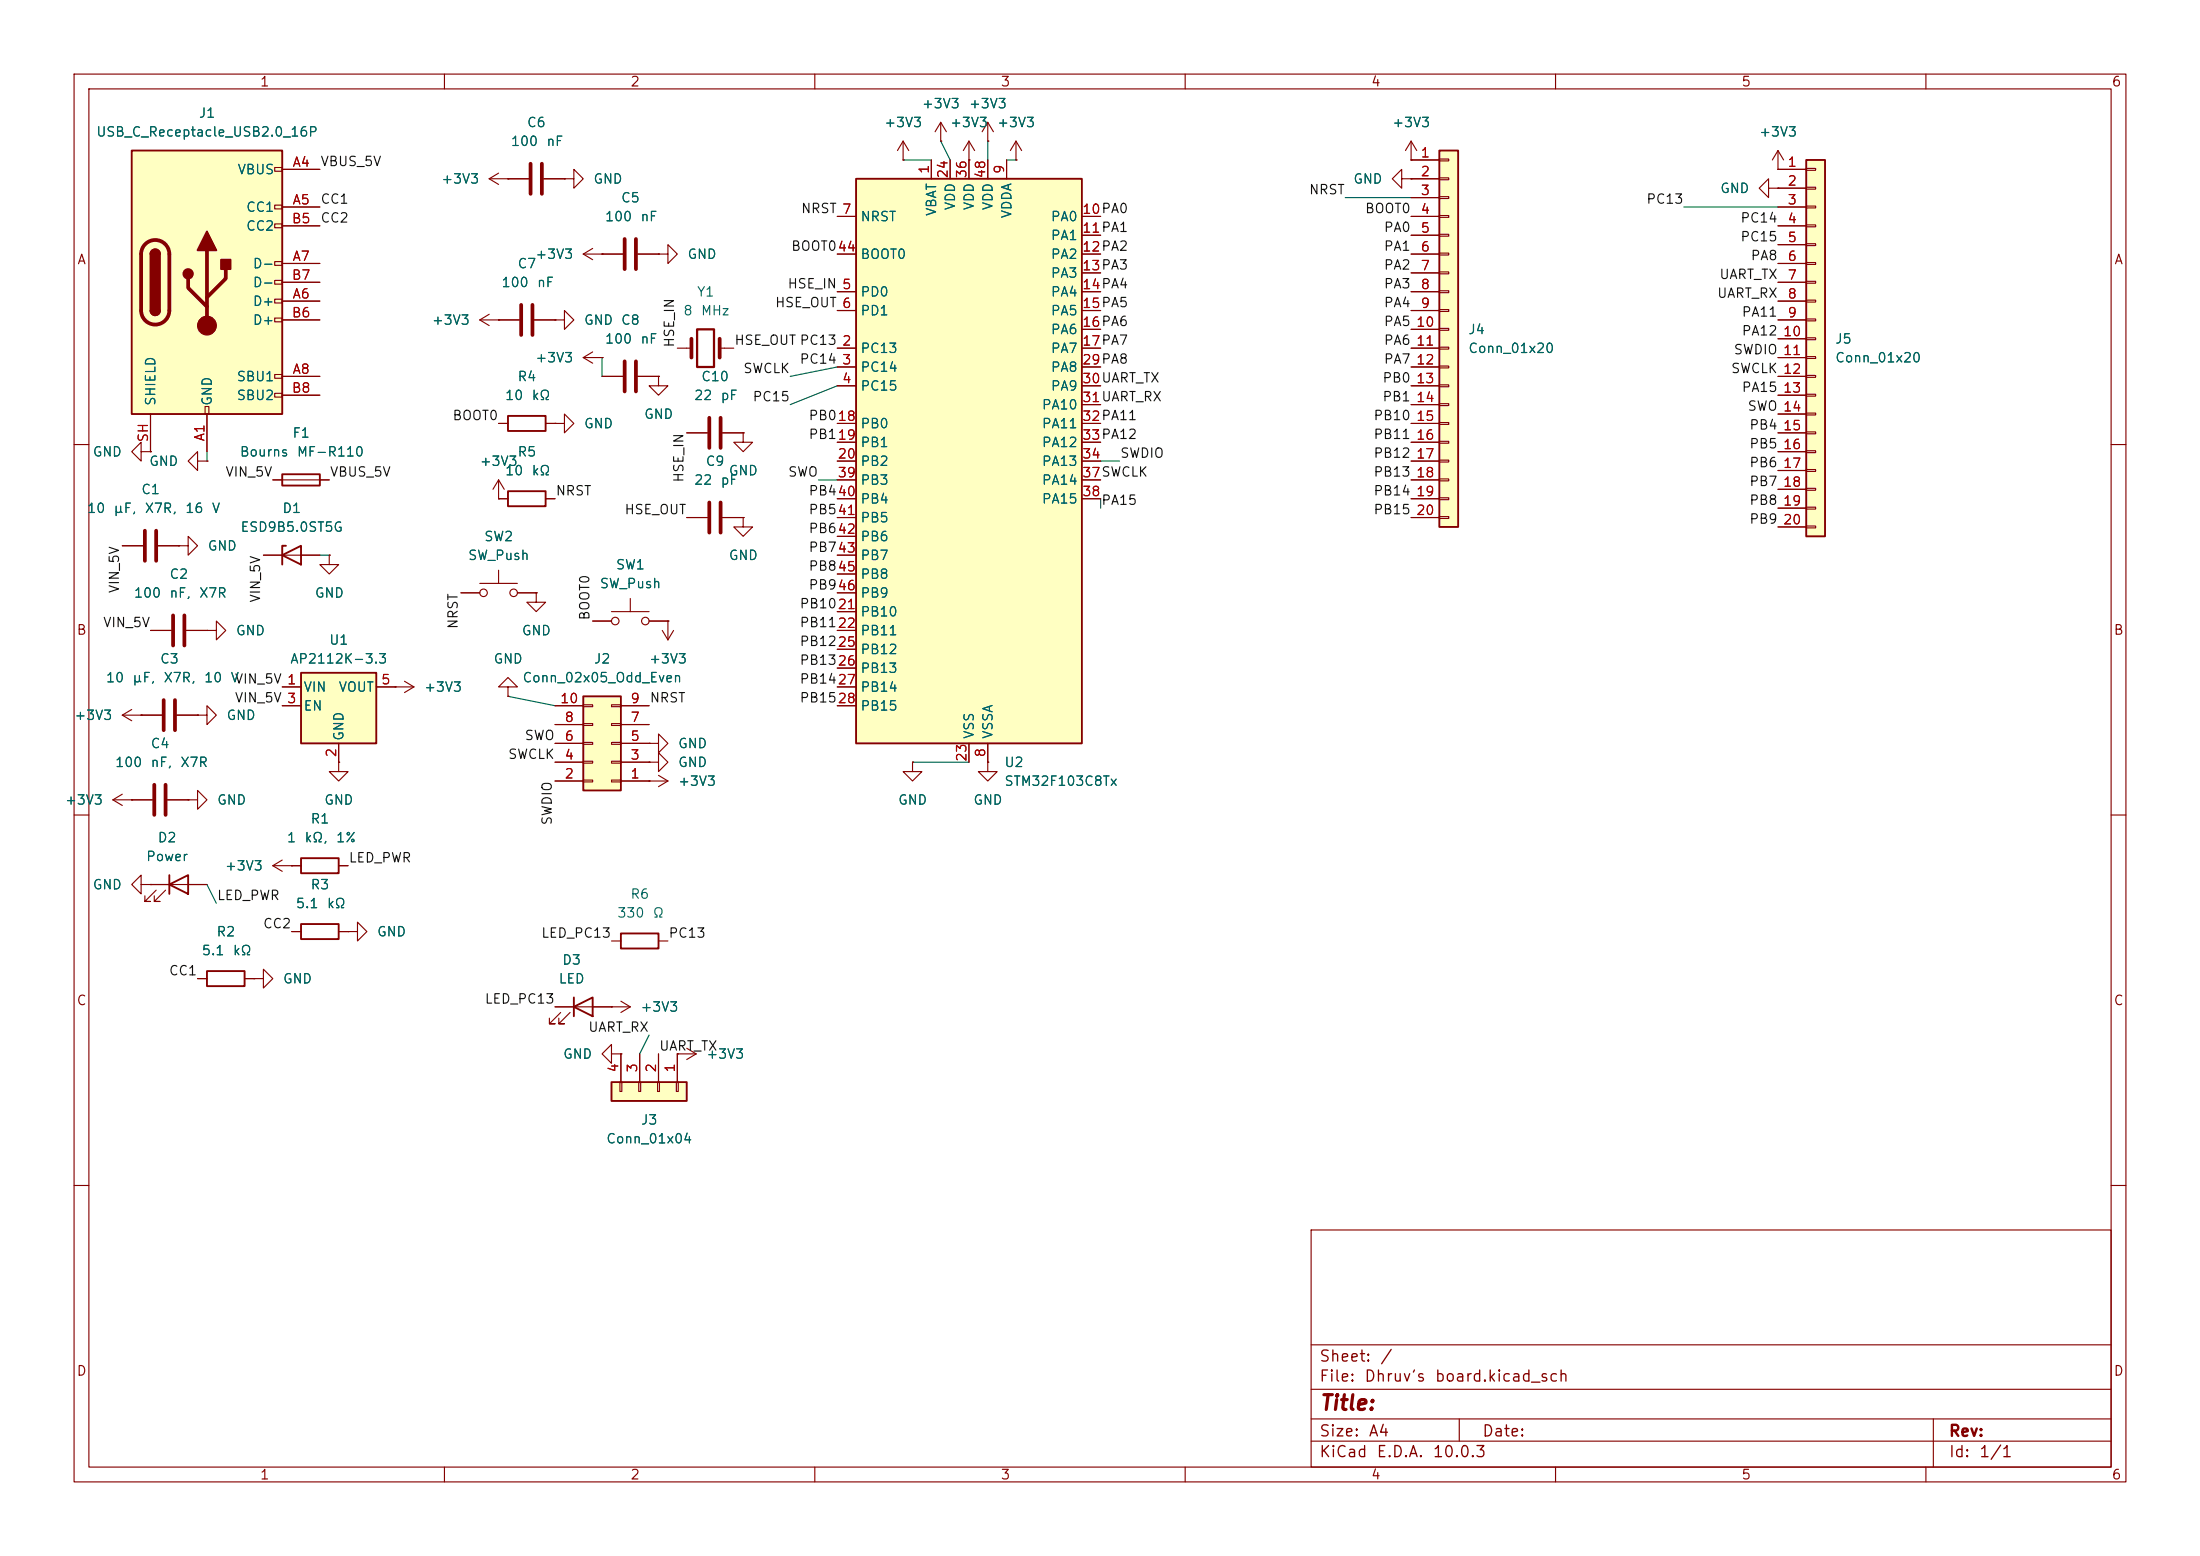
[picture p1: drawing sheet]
<svg xmlns="http://www.w3.org/2000/svg" width="297mm" height="210mm" viewBox="0 0 297 210" stroke-linecap="round" stroke-linejoin="round" font-family="sans-serif">
<g fill="none" stroke="#840000" stroke-width=".15">
<path d="M10 10h277v190h-277zM12 12h273v186h-273zM60 10v2M110 10v2M160 10v2M210 10v2M260 10v2M74.9 57.2h1.3v-1.3l1.3 1.3-1.3 1.2v-1.2M74.9 57.2h.1M10 60h2M44.4 74.9v1.3h1.3l-1.3 1.3-1.2-1.3h1.2M44.4 74.9h.1"/>
<path d="M285 60h2M53.3 92.7h.1M53.3 92.7h2.6M54.6 91.9l1.3 .8M55.9 92.7l-1.3 .8M10 110h2M285 110h2M82.5 142.2v-1.2l-1.2 1.2 1.2 1.3v-1.3h1.3M83.8 142.2h.1M10 160h2M177 166h108v32h-108zM285 160h2"/>
<path d="M60 198v2M110 198v2M160 198v2M177 194.5h108M177 191.5h108M177 187.5h108M177 181.5h108M197 191.5v3M210 198v2M260 198v2M261 191.5v6.5"/>
</g>
<path d="M82.5 146.1h10.2v2.5h-10.2z" fill="#ffffc2"/>
<path d="M82.5 146.1h10.2v2.5h-10.2z" fill="none" stroke="#840000" stroke-width=".25"/>
<g fill="none" stroke="#840000" stroke-width=".15">
<path d="M24.1 73.7h1.3v-1.3l1.3 1.3-1.3 1.2v-1.2M24.1 73.7h.1M64.8 78.7h5M67.3 67.3h.1M67.3 64.8l-.8 1.2M67.3 64.8l.8 1.2M67.3 64.8v2.5M67.3 77v1.7M62.2 80h2.6M68.6 92.7h1.2l-1.2-1.3-1.3 1.3h1.3v1.3M68.6 94h.1M69.8 80h2.6"/>
<path d="M87.6 105.4h.1M87.6 100.3h1.3v-1.2l1.3 1.2-1.3 1.3v-1.3M87.6 100.3h.1M87.6 102.9h1.3v-1.3l1.3 1.3-1.3 1.2v-1.2M87.6 102.9h.1M87.6 105.4h2.6M88.9 104.6l1.3 .8M90.2 105.4l-1.3 .8M83.7 146.1h.2v1.2h-.2zM83.8 142.2v3.9M86.2 146.1h.3v1.2h-.3zM86.4 142.2v3.9"/>
<path d="M88.8 146.1h.2v1.2h-.2zM88.9 142.2v3.9M91.3 146.1h.3v1.2h-.3zM91.4 142.2v3.9"/>
<circle cx="65.3" cy="80" r=".51"/>
<circle cx="69.3" cy="80" r=".51"/>
</g>
<path d="M78.7 94h5.1v12.7h-5.1z" fill="#ffffc2"/>
<path d="M78.7 94h5.1v12.7h-5.1zM40.6 115.8h5.1v2.1h-5.1zM40.6 124.7h5.1v2h-5.1z" fill="none" stroke="#840000" stroke-width=".25"/>
<g fill="none" stroke="#840000" stroke-width=".15">
<path d="M238.8 25.4v-1.3l-1.3 1.3 1.3 1.3v-1.3h1.2M240 25.4h.1M100.3 58.4v1.3h1.3l-1.3 1.3-1.2-1.3h1.2M100.3 58.4h.1M26.7 62.2v-1.2l-1.3 1.2 1.3 1.3v-1.3h1.2M27.9 62.2h.1M74.9 97.8h3.8M74.9 95.3h3.8M78.7 97.7h1.3v.2h-1.3zM78.7 95.1h1.3v.3h-1.3zM82.5 97.7h1.3v.2h-1.3zM82.5 95.1h1.3v.3h-1.3z"/>
<path d="M83.8 97.8h3.8M83.8 95.3h3.8M39.4 116.8h1.2M45.7 102.9v1.2h1.3l-1.3 1.3-1.3-1.3h1.3M45.7 102.9h.1M45.7 116.8h1.3M74.9 105.4h3.8M74.9 102.9h3.8M74.9 100.3h3.8M78.7 105.3h1.3v.2h-1.3zM78.7 102.7h1.3v.3h-1.3zM78.7 100.2h1.3v.3h-1.3z"/>
<path d="M82.5 105.3h1.3v.2h-1.3zM82.5 102.7h1.3v.3h-1.3zM82.5 100.2h1.3v.3h-1.3zM83.8 105.4h3.8M83.8 102.9h3.8M83.8 100.3h3.8M39.4 125.7h1.2M45.7 125.7h1.3"/>
</g>
<path d="M115.6 24.1h30.4v76.2h-30.4z" fill="#ffffc2"/>
<path d="M115.6 24.1h30.4v76.2h-30.4zM38.1 64h5.1v1.5h-5.1zM77.5 135.9l2.5-1.3v2.6zM77.5 134.6v2.6" fill="none" stroke="#840000" stroke-width=".25"/>
<g fill="none" stroke="#840000" stroke-width=".15">
<path d="M130.8 19.1v5M130.8 19.1l-.8 1.2M130.8 19.1l.8 1.2M113 39.4h2.6M113 29.2h2.6M113 34.3h2.6M125.7 21.6v2.5M128.3 21.6v2.5M130.8 21.6h.1M133.3 21.6v2.5M135.9 21.6v2.5M146 39.4h2.6"/>
<path d="M146 29.2h2.6M146 31.8h2.6M146 34.3h2.6M146 36.8h2.6M240 22.9h.1M240 20.3l-.7 1.3M240 20.3l.8 1.3M240 20.3v2.6M113 47h2.6M113 49.5h2.6M113 52.1h2.6M113 41.9h2.6"/>
<path d="M113 57.2h2.6M113 59.7h2.6M146 47h2.6M146 49.5h2.6M146 52.1h2.6M146 41.9h2.6M146 44.5h2.6M146 57.2h2.6M146 59.7h2.6M146 54.6h2.6M16.5 73.7h2.8M19 61v-1.3l-1.2 1.3 1.2 1.2v-1.2h1.3"/>
<path d="M20.3 61h.1M21.3 73.7h2.8M36.8 64.8h7.6M113 62.2h2.6M113 64.8h2.6M113 67.3h2.6M113 69.9h2.6M113 72.4h2.6M113 74.9h2.6M113 77.5h2.6M146 62.2h2.6M146 64.8h2.6"/>
<path d="M146 67.3h2.6M27.9 85.1h1.3v-1.3l1.3 1.3-1.3 1.3v-1.3M27.9 85.1h.1M113 82.6h2.6M113 85.1h2.6M113 87.6h2.6M113 90.2h2.6M113 92.7h2.6M113 95.3h2.6M113 80h2.6M130.8 100.3v2.6M133.3 100.3v2.6"/>
<path d="M47 125.7h1.3v-1.2l1.2 1.2-1.2 1.3v-1.3M47 125.7h.1M74.9 135.9h7.6M75.7 136.7l-1.5 1.5h.7h-.7v-.8M77 136.7l-1.6 1.5h.8h-.8v-.8"/>
</g>
<path d="M19.6 71.6v4.1M21.1 71.6v4.1" fill="none" stroke="#840000" stroke-width=".51"/>
<path d="M40.6 90.8h10.2v9.5h-10.2z" fill="#ffffc2"/>
<path d="M40.6 90.8h10.2v9.5h-10.2zM22.9 119.4l2.5-1.3v2.6zM22.9 118.1v2.6" fill="none" stroke="#840000" stroke-width=".25"/>
<g fill="none" stroke="#840000" stroke-width=".15">
<path d="M68.6 24.1h2.8M73.4 24.1h2.8M20.3 85.1h2.8M25.1 85.1h2.8M26.7 96.5h1.2v-1.2l1.3 1.2-1.3 1.3v-1.3M26.7 96.5h.1M38.1 92.7h2.5M38.1 95.3h2.5M50.8 92.7h2.5M20.3 119.4h7.6M45.7 100.3v2.6M21.1 120.1l-1.5 1.6h.7h-.7v-.8"/>
<path d="M22.4 120.1l-1.6 1.6h.8h-.8v-.8M34.3 132.1h1.3v-1.3l1.2 1.3-1.2 1.3v-1.3M34.3 132.1h.1"/>
</g>
<path d="M71.6 22.1v4.1M73.2 22.1v4.1M23.4 83.1v4M24.9 83.1v4" fill="none" stroke="#840000" stroke-width=".51"/>
<path d="M243.8 21.6h2.6v50.8h-2.6z" fill="#ffffc2"/>
<path d="M243.8 21.6h2.6v50.8h-2.6zM68.6 56.1h5.1v2.1h-5.1zM68.6 66.3h5.1v2h-5.1zM27.9 131.1h5.1v2h-5.1zM83.8 126h5.1v2h-5.1z" fill="none" stroke="#840000" stroke-width=".25"/>
<g fill="none" stroke="#840000" stroke-width=".15">
<path d="M121.9 19.1l-.7 1.2M121.9 19.1l.8 1.2M121.9 19.1v2.5M133.3 19.1h.1M133.3 16.5l-.7 1.3M133.3 16.5l.8 1.3M133.3 16.5v2.6M137.2 19.1l-.8 1.2M137.2 19.1l.7 1.2M137.2 19.1v2.5M121.9 21.6h.1M137.2 21.6h.1"/>
<path d="M240 22.9h3.8M240 25.4h3.8M240 27.9h3.8M240 30.5h3.8M240 33h3.8M240 35.6h3.8M240 38.1h3.8M243.8 22.7h1.3v.3h-1.3zM243.8 25.3h1.3v.2h-1.3zM243.8 27.8h1.3v.3h-1.3zM243.8 30.4h1.3v.2h-1.3zM243.8 32.9h1.3v.2h-1.3z"/>
<path d="M243.8 35.4h1.3v.3h-1.3zM243.8 38h1.3v.2h-1.3zM67.3 57.2h1.3M73.7 57.2h1.2M78.7 48.3h2.6M78.7 48.3l1.3 .7M80 47.5l-1.3 .8M81.3 48.3h.1M88.9 50.8v1.3h1.3l-1.3 1.2-1.3-1.2h1.3M88.9 50.8h.1M240 40.6h3.8M240 43.2h3.8"/>
<path d="M240 45.7h3.8M240 48.3h3.8M240 50.8h3.8M240 53.3h3.8M240 55.9h3.8M240 58.4h3.8M243.8 40.5h1.3v.3h-1.3zM243.8 43.1h1.3v.2h-1.3zM243.8 45.6h1.3v.2h-1.3zM243.8 48.1h1.3v.3h-1.3zM243.8 50.7h1.3v.2h-1.3zM243.8 53.2h1.3v.3h-1.3z"/>
<path d="M243.8 55.8h1.3v.2h-1.3zM243.8 58.3h1.3v.2h-1.3zM67.3 67.3h1.3M73.7 67.3h1.2M240 61h3.8M240 63.5h3.8M240 66h3.8M240 68.6h3.8M240 71.1h3.8M243.8 60.8h1.3v.3h-1.3zM243.8 63.4h1.3v.2h-1.3zM243.8 65.9h1.3v.3h-1.3z"/>
<path d="M243.8 68.5h1.3v.2h-1.3zM243.8 71h1.3v.2h-1.3zM16.5 96.5h5.3M16.5 96.5l1.3 .8M17.8 95.8l-1.3 .7M19 96.5h.1M23.9 96.5h2.8M89.4 85.1l.8 1.3M90.2 83.8h.1M90.2 83.8v2.6M90.9 85.1l-.7 1.3M15.2 108l1.3 .7"/>
<path d="M15.2 108h5.4M16.5 107.2l-1.3 .8M17.8 108h.1M19 119.4v-1.3l-1.2 1.3 1.2 1.3v-1.3h1.3M20.3 119.4h.1M22.6 108h2.8M25.4 108h1.3v-1.3l1.2 1.3-1.2 1.2v-1.2M25.4 108h.1M36.8 116.8l1.3 .8M36.8 116.8h2.6M38.1 116.1l-1.3 .7M39.4 116.8h.1"/>
<path d="M123.2 102.9v1.2h1.3l-1.3 1.3-1.3-1.3h1.3M123.2 102.9h.1M133.3 102.9v1.2h1.3l-1.3 1.3-1.2-1.3h1.2M133.3 102.9h.1M26.7 132.1h1.2M33 132.1h1.3M82.5 135.9h.1M82.5 135.9h2.6M82.5 127h1.3M83.8 135.1l1.3 .8M85.1 135.9l-1.3 .8M88.9 127h1.3"/>
<path d="M91.4 142.2h.1M91.4 142.2h2.6M92.7 141.5l1.3 .7M94 142.2l-1.3 .8"/>
</g>
<path d="M22.1 94.5v4.1M23.6 94.5v4.1M20.8 105.9v4.1M22.4 105.9v4.1" fill="none" stroke="#840000" stroke-width=".51"/>
<path d="M194.3 20.3h2.5v50.8h-2.5z" fill="#ffffc2"/>
<path d="M194.3 20.3h2.5v50.8h-2.5z" fill="none" stroke="#840000" stroke-width=".25"/>
<g fill="none" stroke="#840000" stroke-width=".15">
<path d="M127 19.1h.1M127 16.5l-.8 1.3M127 16.5l.8 1.3M127 16.5v2.6M76.2 24.1h1.3v-1.2l1.2 1.2-1.2 1.3v-1.3M76.2 24.1h.1M78.7 34.3h5.4M78.7 34.3l1.3 .8M80 33.5l-1.3 .8M81.3 34.3h.1M86.1 34.3h2.8M190.5 21.6h3.8"/>
<path d="M190.5 24.1h3.8M190.5 26.7h3.8M190.5 29.2h3.8M190.5 31.8h3.8M190.5 34.3h3.8M190.5 36.8h3.8M190.5 39.4h3.8M194.3 21.5h1.3v.2h-1.3zM194.3 24h1.3v.3h-1.3zM194.3 26.5h1.3v.3h-1.3zM194.3 29.1h1.3v.2h-1.3zM194.3 31.6h1.3v.3h-1.3z"/>
<path d="M194.3 34.2h1.3v.2h-1.3zM194.3 36.7h1.3v.3h-1.3zM194.3 39.2h1.3v.3h-1.3zM67.3 43.2h2.8M72.1 43.2h2.8M74.9 43.2h1.3v-1.3l1.3 1.3-1.3 1.3v-1.3M74.9 43.2h.1M92.7 58.4h2.8M97.5 58.4h2.8M190.5 41.9h3.8M190.5 44.5h3.8M190.5 47h3.8"/>
<path d="M190.5 49.5h3.8M190.5 52.1h3.8M190.5 54.6h3.8M190.5 57.2h3.8M190.5 59.7h3.8M194.3 41.8h1.3v.2h-1.3zM194.3 44.3h1.3v.3h-1.3zM194.3 46.9h1.3v.2h-1.3zM194.3 49.4h1.3v.3h-1.3zM194.3 51.9h1.3v.3h-1.3zM194.3 54.5h1.3v.2h-1.3zM194.3 57h1.3v.3h-1.3z"/>
<path d="M194.3 59.6h1.3v.2h-1.3zM190.5 62.2h3.8M190.5 64.8h3.8M190.5 67.3h3.8M190.5 69.9h3.8M194.3 62.1h1.3v.3h-1.3zM194.3 64.6h1.3v.3h-1.3zM194.3 67.2h1.3v.2h-1.3zM194.3 69.7h1.3v.3h-1.3z"/>
</g>
<path d="M84.3 32.3v4M85.9 32.3v4M70.4 41.1v4.1M71.9 41.1v4.1M95.8 56.4v4.1M97.3 56.4v4.1" fill="none" stroke="#840000" stroke-width=".51"/>
<path d="M17.8 20.3h20.3v35.6h-20.3z" fill="#ffffc2"/>
<g fill="none" stroke="#840000" stroke-width=".15">
<path d="M127 19.1h.1M133.3 19.1h.1M190.5 19.1l-.8 1.2M190.5 19.1l.8 1.2M190.5 19.1v2.5M37.1 22.6h1v.5h-1zM37.1 27.7h1v.5h-1zM37.1 30.2h1v.5h-1zM37.1 35.3h1v.5h-1zM37.1 37.8h1v.6h-1zM38.1 22.9h5.1M38.1 27.9h5.1"/>
<path d="M38.1 35.6h5.1M38.1 30.5h5.1M38.1 38.1h5.1M66 24.1l1.3 .8M66 24.1h5.4M67.3 23.4l-1.3 .7M68.6 24.1h.1M73.4 24.1h2.8M76.2 24.1h.1M81.3 34.3h.1M81.3 34.3h2.8M86.1 34.3h2.8"/>
<path d="M88.9 34.3h1.3v-1.3l1.2 1.3-1.2 1.3v-1.3M88.9 34.3h.1M113 34.3h2.6M113 39.4h2.6M113 29.2h2.6M121.9 21.6h.1M125.7 21.6v2.5M128.3 21.6v2.5M130.8 21.6h.1M130.8 21.6v2.5M133.3 21.6v2.5M135.9 21.6v2.5"/>
<path d="M137.2 21.6h.1M146 34.3h2.6M146 39.4h2.6M146 29.2h2.6M146 31.8h2.6M146 36.8h2.6M189.2 24.1v-1.2l-1.2 1.2 1.2 1.3v-1.3h1.3M190.5 21.6h.1M190.5 24.1h.1M190.5 24.1h3.8M190.5 34.3h3.8M190.5 39.4h3.8"/>
<path d="M190.5 29.2h3.8M190.5 31.8h3.8M190.5 36.8h3.8M190.5 21.6h3.8M190.5 26.7h3.8M240 22.9h.1M240 25.4h.1M240 22.9h3.8M240 27.9h3.8M240 35.6h3.8M240 30.5h3.8M240 38.1h3.8"/>
<path d="M240 25.4h3.8M240 33h3.8M20.3 55.9v5.1M27.7 54.9h.5v1h-.5zM27.9 55.9v5.1M37.1 40.4h1v.5h-1zM37.1 42.9h1v.5h-1zM37.1 50.5h1v.6h-1zM37.1 53.1h1v.5h-1zM38.1 40.6h5.1M38.1 50.8h5.1M38.1 43.2h5.1"/>
<path d="M38.1 53.3h5.1M64.8 43.2h5.3M64.8 43.2l1.2 .7M66 42.4l-1.2 .8M67.3 43.2h.1M67.3 57.2h1.3M72.1 43.2h2.8M73.7 57.2h1.2M74.9 43.2h.1M74.9 57.2h.1M81.3 48.3h.1M81.3 50.8h2.8"/>
<path d="M86.1 50.8h2.8M88.9 50.8h.1M91.4 47h1.9M92.7 58.4h2.8M97.2 47h1.9M97.5 58.4h2.8M100.3 58.4h.1M113 47h2.6M113 57.2h2.6M113 49.5h2.6M113 52.1h2.6M113 41.9h2.6"/>
<path d="M113 59.7h2.6M146 47h2.6M146 57.2h2.6M146 49.5h2.6M146 52.1h2.6M146 41.9h2.6M146 44.5h2.6M146 59.7h2.6M146 54.6h2.6M190.5 47h3.8M190.5 57.2h3.8M190.5 49.5h3.8"/>
<path d="M190.5 52.1h3.8M190.5 41.9h3.8M190.5 44.5h3.8M190.5 59.7h3.8M190.5 54.6h3.8M240 40.6h3.8M240 50.8h3.8M240 43.2h3.8M240 53.3h3.8M240 58.4h3.8M240 45.7h3.8M240 48.3h3.8"/>
<path d="M240 55.9h3.8M16.5 73.7h2.8M20.3 61h.1M21.3 73.7h2.8M24.1 73.7h.1M27.9 62.2h.1M35.6 74.9h7.6M36.8 64.8h1.3M43.2 64.8h1.2M44.4 74.9h.1M67.3 67.3h.1M67.3 67.3h1.3"/>
<path d="M73.7 67.3h1.2M92.7 69.9h2.8M97.5 69.9h2.8M100.3 69.9v1.2h1.3l-1.3 1.3-1.2-1.3h1.2M100.3 69.9h.1M113 74.9h2.6M113 69.9h2.6M113 67.3h2.6M113 64.8h2.6M113 62.2h2.6M113 72.4h2.6M113 77.5h2.6"/>
<path d="M146 67.3h2.6M146 64.8h2.6M146 62.2h2.6M190.5 69.9h3.8M190.5 67.3h3.8M190.5 64.8h3.8M190.5 62.2h3.8M240 61h3.8M240 63.5h3.8M240 66h3.8M240 68.6h3.8M240 71.1h3.8"/>
<path d="M19 96.5h.1M19 96.5h2.8M20.3 85.1h2.8M23.9 96.5h2.8M25.1 85.1h2.8M26.7 96.5h.1M27.9 85.1h.1M38.1 95.3h2.5M38.1 92.7h2.5M50.8 92.7h2.5M53.3 92.7h.1M62.2 80h2.6"/>
<path d="M68.6 94h.1M69.8 80h2.6M72.4 80v1.3h1.3l-1.3 1.3-1.3-1.3h1.3M72.4 80h.1M74.9 97.8h3.8M74.9 95.3h3.8M80 83.8h2.5M82.5 82.6h5.1M83.8 97.8h3.8M83.8 95.3h3.8M85.1 80.8v1.8M87.6 83.8h2.6"/>
<path d="M90.2 83.8h.1M113 82.6h2.6M113 95.3h2.6M113 92.7h2.6M113 80h2.6M113 85.1h2.6M113 87.6h2.6M113 90.2h2.6M17.8 108h.1M17.8 108h2.8M20.3 119.4h.1M20.3 119.4h2.6"/>
<path d="M22.6 108h2.8M25.4 108h.1M25.4 119.4h2.5M39.4 116.8h.1M39.4 116.8h1.2M45.7 102.9h.1M45.7 116.8h1.3M45.7 100.3v2.6M74.9 105.4h3.8M74.9 102.9h3.8M74.9 100.3h3.8M83.8 105.4h3.8"/>
<path d="M83.8 102.9h3.8M83.8 100.3h3.8M87.6 105.4h.1M87.6 100.3h.1M87.6 102.9h.1M123.2 102.9h.1M130.8 100.3v2.6M133.3 102.9h.1M133.3 100.3v2.6M26.7 132.1h1.2M33 132.1h1.3M34.3 132.1h.1"/>
<path d="M39.4 125.7h1.2M45.7 125.7h1.3M47 125.7h.1M74.9 135.9h2.6M80 135.9h2.5M82.5 135.9h.1M83.8 142.2h.1M83.8 142.2v3.9M86.4 142.2v3.9M88.9 142.2v3.9M91.4 142.2h.1M91.4 142.2v3.9"/>
<circle cx="83.1" cy="83.8" r=".51"/>
<circle cx="87.1" cy="83.8" r=".51"/>
</g>
<path d="M17.8 20.3h20.3v35.6h-20.3zM20.3 34.3a.64 .64 0 0 1 .7-.6 .64 .64 0 0 1 .6 .6M20.3 41.9a.64 .64 0 0 0 .7 .6 .64 .64 0 0 0 .6-.6M38.1 74.9l2.5-1.2v2.5zM38.6 73.7h-.5v2.5" fill="none" stroke="#840000" stroke-width=".25"/>
<path d="M19.6 33a1.9 1.9 0 0 1 2.1-.5 1.9 1.9 0 0 1 1.2 1.8v7.6a1.91 1.91 0 0 1-1.9 1.9 1.91 1.91 0 0 1-2-1.9v-7.6a1.9 1.9 0 0 1 .6-1.3zM25.4 37.6v1.3l2.5 2.5M27.9 33.8v10.1M30.5 36.3v1.3l-2.6 2.5M84.3 48.8v4M85.9 48.8v4M93.3 45.7v2.6M97.2 45.7v2.6M95.8 67.8v4.1M97.3 67.8v4.1" fill="none" stroke="#840000" stroke-width=".51"/>
<g fill="#840000" stroke="#840000" stroke-width=".25">
<path d="M20.3 34.3h1.3v7.6h-1.3z"/>
<path d="M20.5 33.8a.64 .64 0 0 1 .7-.1 .64 .64 0 0 1 .4 .6h-1.3z"/>
<path d="M20.3 41.9h1.3a.64 .64 0 0 1-.6 .6 .64 .64 0 0 1-.7-.6z"/>
<path d="M27.9 31.2l1.3 2.6h-2.5z"/>
<path d="M29.8 35.1h1.3v1.2h-1.3z"/>
<circle cx="25.4" cy="37" r=".63"/>
</g>
<circle cx="27.9" cy="43.9" r="1.27" fill="#840000" stroke="#840000" stroke-width=".15"/>
<path d="M94.1 44.5h2.3v5h-2.3z" fill="none" stroke="#840000" stroke-width=".3"/>
<g fill="none" stroke="#009600" stroke-width=".15">
<path d="M127 19.1l1.3 2.5M133.3 19.1v2.5M121.9 21.6h3.8M135.9 21.6h1.3M181.6 26.7h8.9M227.3 27.9h12.7M81.3 48.3v2.5M113 49.5l-6.3 1.3M113 52.1l-6.3 2.5M27.9 61v1.2M43.2 74.9h1.2M110.5 64.8h2.5"/>
<path d="M148.6 62.2h2.5M148.6 67.3v1.3M68.6 94l6.3 1.3M27.9 119.4l1.3 2.5M123.2 102.9h7.6M87.6 139.7l-1.2 2.5"/>
</g>
<text font-size="2" fill="#840000" x="178" y="190.8">Title:</text>
<g font-size="1.5" fill="#840000">
<text x="178" y="184.2">Sheet:</text>
<text x="186.2" y="184.2">/</text>
<text x="178" y="186.9">File:</text>
<text x="184.1" y="186.9">Dhruv's</text>
<text x="193.6" y="186.9">board.kicad_sch</text>
<text x="178" y="197.1">KiCad</text>
<text x="178" y="194.3">Size:</text>
<text x="184.7" y="194.3">A4</text>
<text x="185.7" y="197.1">E.D.A.</text>
<text x="193.3" y="197.1">10.0.3</text>
<text x="200" y="194.3">Date:</text>
<text x="263" y="194.3">Rev:</text>
<text x="263" y="197.1">Id:</text>
<text x="267.1" y="197.1">1/1</text>
</g>
<g font-size="1.3" fill="#840000">
<text x="35" y="12">1</text>
<text x="85" y="12">2</text>
<text x="135" y="12">3</text>
<text x="185" y="12">4</text>
<text x="235" y="12">5</text>
<text x="285" y="12">6</text>
<text x="10.3" y="36">A</text>
<text x="285.3" y="36">A</text>
<text x="10.3" y="86">B</text>
<text x="285.3" y="86">B</text>
<text x="10.3" y="136">C</text>
<text x="285.3" y="136">C</text>
<text x="10.3" y="186">D</text>
<text x="285.3" y="186">D</text>
<text x="35" y="200">1</text>
<text x="85" y="200">2</text>
<text x="135" y="200">3</text>
<text x="185" y="200">4</text>
<text x="235" y="200">5</text>
<text x="285" y="200">6</text>
</g>
<g font-size="1.3" fill="#006464">
<text x="26.7" y="16.2">J1</text>
<text x="71" y="17.5">C6</text>
<text x="119.3" y="17.5">+3V3</text>
<text x="124.4" y="14.9">+3V3</text>
<text x="128.2" y="17.5">+3V3</text>
<text x="130.7" y="14.9">+3V3</text>
<text x="134.5" y="17.5">+3V3</text>
<text x="187.9" y="17.5">+3V3</text>
<text x="12.9" y="18.8">USB_C_Receptacle_USB2.0_16P</text>
<text x="32" y="23.8">VBUS</text>
<text x="68.9" y="20">100</text>
<text x="73.7" y="20">nF</text>
<text x="237.4" y="18.8">+3V3</text>
<text x="33.1" y="28.9">CC1</text>
<text x="59.5" y="25.1">+3V3</text>
<text x="80" y="25.1">GND</text>
<text x="83.7" y="27.6">C5</text>
<text x="126.7" y="29.3" transform="rotate(-90 126.7 29.3)">VBAT</text>
<text x="129.2" y="28.5" transform="rotate(-90 129.2 28.5)">VDD</text>
<text x="131.8" y="28.5" transform="rotate(-90 131.8 28.5)">VDD</text>
<text x="134.3" y="28.5" transform="rotate(-90 134.3 28.5)">VDD</text>
<text x="136.9" y="29.6" transform="rotate(-90 136.9 29.6)">VDDA</text>
<text x="182.6" y="25.1">GND</text>
<text x="232.1" y="26.4">GND</text>
<text x="33.1" y="31.5">CC2</text>
<text x="72.2" y="35.3">+3V3</text>
<text x="81.6" y="30.2">100</text>
<text x="86.4" y="30.2">nF</text>
<text x="92.7" y="35.3">GND</text>
<text x="116.1" y="30.2">NRST</text>
<text x="116.1" y="35.3">BOOT0</text>
<text x="141.8" y="30.2">PA0</text>
<text x="141.8" y="32.7">PA1</text>
<text x="141.8" y="35.3">PA2</text>
<text x="34" y="41.6">D+</text>
<text x="34" y="36.5">D-</text>
<text x="34" y="39.1">D-</text>
<text x="67.6" y="39.1">100</text>
<text x="69.8" y="36.5">C7</text>
<text x="72.4" y="39.1">nF</text>
<text x="94" y="40.3">Y1</text>
<text x="116.1" y="40.3">PD0</text>
<text x="141.8" y="37.8">PA3</text>
<text x="141.8" y="40.3">PA4</text>
<text x="34" y="44.2">D+</text>
<text x="58.2" y="44.2">+3V3</text>
<text x="78.7" y="44.2">GND</text>
<text x="81.6" y="46.7">100</text>
<text x="83.7" y="44.2">C8</text>
<text x="86.4" y="46.7">nF</text>
<text x="92.2" y="42.9">8</text>
<text x="94.5" y="42.9">MHz</text>
<text x="116.1" y="48">PC13</text>
<text x="116.1" y="42.9">PD1</text>
<text x="141.8" y="42.9">PA5</text>
<text x="141.8" y="45.4">PA6</text>
<text x="141.8" y="48">PA7</text>
<text x="198.1" y="45.4">J4</text>
<text x="198.1" y="48">Conn_01x20</text>
<text x="247.7" y="46.7">J5</text>
<text x="31.9" y="51.8">SBU1</text>
<text x="69.8" y="51.8">R4</text>
<text x="72.2" y="49.2">+3V3</text>
<text x="94.6" y="51.8">C10</text>
<text x="116.1" y="50.5">PC14</text>
<text x="116.1" y="53">PC15</text>
<text x="141.8" y="50.5">PA8</text>
<text x="141.8" y="53">PA9</text>
<text x="247.7" y="49.2">Conn_01x20</text>
<text x="21.3" y="54.9" transform="rotate(-90 21.3 54.9)">SHIELD</text>
<text x="28.9" y="54.9" transform="rotate(-90 28.9 54.9)">GND</text>
<text x="31.9" y="54.3">SBU2</text>
<text x="39.4" y="59.4">F1</text>
<text x="68.1" y="54.3">10</text>
<text x="71.7" y="54.3">kΩ</text>
<text x="78.7" y="58.1">GND</text>
<text x="86.9" y="56.9">GND</text>
<text x="93.6" y="54.3">22</text>
<text x="97.2" y="54.3">pF</text>
<text x="116.1" y="58.1">PB0</text>
<text x="140.6" y="55.6">PA10</text>
<text x="140.6" y="58.1">PA11</text>
<text x="12.4" y="61.9">GND</text>
<text x="20" y="63.2">GND</text>
<text x="32.3" y="61.9">Bourns</text>
<text x="40" y="61.9">MF-R110</text>
<text x="64.7" y="63.2">+3V3</text>
<text x="68.1" y="64.5">10</text>
<text x="69.8" y="61.9">R5</text>
<text x="71.7" y="64.5">kΩ</text>
<text x="93.6" y="65.7">22</text>
<text x="95.2" y="63.2">C9</text>
<text x="97.2" y="65.7">pF</text>
<text x="98.3" y="64.5">GND</text>
<text x="116.1" y="60.7">PB1</text>
<text x="116.1" y="63.2">PB2</text>
<text x="116.1" y="65.7">PB3</text>
<text x="140.6" y="60.7">PA12</text>
<text x="140.6" y="63.2">PA13</text>
<text x="140.6" y="65.7">PA14</text>
<text x="11.7" y="69.6">10</text>
<text x="15.3" y="69.6">µF,</text>
<text x="19" y="67">C1</text>
<text x="19.4" y="69.6">X7R,</text>
<text x="24.9" y="69.6">16</text>
<text x="28.5" y="69.6">V</text>
<text x="38" y="69.6">D1</text>
<text x="116.1" y="68.3">PB4</text>
<text x="116.1" y="70.8">PB5</text>
<text x="140.6" y="68.3">PA15</text>
<text x="27.9" y="74.6">GND</text>
<text x="32.4" y="72.1">ESD9B5.0ST5G</text>
<text x="63.1" y="75.9">SW_Push</text>
<text x="65.3" y="73.4">SW2</text>
<text x="83.1" y="77.2">SW1</text>
<text x="98.3" y="75.9">GND</text>
<text x="116.1" y="73.4">PB6</text>
<text x="116.1" y="75.9">PB7</text>
<text x="18" y="81">100</text>
<text x="22.8" y="81">nF,</text>
<text x="22.8" y="78.4">C2</text>
<text x="26.8" y="81">X7R</text>
<text x="42.4" y="81">GND</text>
<text x="80.9" y="79.7">SW_Push</text>
<text x="116.1" y="83.5">PB10</text>
<text x="116.1" y="78.4">PB8</text>
<text x="116.1" y="81">PB9</text>
<text x="21.5" y="89.9">C3</text>
<text x="31.8" y="86.1">GND</text>
<text x="39.1" y="89.9">AP2112K-3.3</text>
<text x="44.3" y="87.3">U1</text>
<text x="66.5" y="89.9">GND</text>
<text x="70.4" y="86.1">GND</text>
<text x="80.1" y="89.9">J2</text>
<text x="87.5" y="89.9">+3V3</text>
<text x="116.1" y="86.1">PB11</text>
<text x="116.1" y="88.6">PB12</text>
<text x="14.2" y="92.4">10</text>
<text x="17.8" y="92.4">µF,</text>
<text x="22" y="92.4">X7R,</text>
<text x="27.5" y="92.4">10</text>
<text x="31" y="92.4">V</text>
<text x="40.9" y="93.7">VIN</text>
<text x="45.6" y="93.7">VOUT</text>
<text x="57.2" y="93.7">+3V3</text>
<text x="70.4" y="92.4">Conn_02x05_Odd_Even</text>
<text x="116.1" y="91.1">PB13</text>
<text x="116.1" y="93.7">PB14</text>
<text x="9.9" y="97.5">+3V3</text>
<text x="20.2" y="101.3">C4</text>
<text x="30.5" y="97.5">GND</text>
<text x="40.9" y="96.2">EN</text>
<text x="46.7" y="100.1" transform="rotate(-90 46.7 100.1)">GND</text>
<text x="91.4" y="101.3">GND</text>
<text x="116.1" y="96.2">PB15</text>
<text x="131.8" y="99.8" transform="rotate(-90 131.8 99.8)">VSS</text>
<text x="134.3" y="99.8" transform="rotate(-90 134.3 99.8)">VSSA</text>
<text x="15.4" y="103.8">100</text>
<text x="20.2" y="103.8">nF,</text>
<text x="24.3" y="103.8">X7R</text>
<text x="91.4" y="103.8">GND</text>
<text x="91.4" y="106.4">+3V3</text>
<text x="135.5" y="103.8">U2</text>
<text x="135.5" y="106.4">STM32F103C8Tx</text>
<text x="8.7" y="108.9">+3V3</text>
<text x="29.2" y="108.9">GND</text>
<text x="41.8" y="111.5">R1</text>
<text x="43.7" y="108.9">GND</text>
<text x="121.2" y="108.9">GND</text>
<text x="131.3" y="108.9">GND</text>
<text x="19.6" y="116.5">Power</text>
<text x="21.2" y="114">D2</text>
<text x="30.3" y="117.8">+3V3</text>
<text x="38.6" y="114">1</text>
<text x="41" y="114">kΩ,</text>
<text x="45.3" y="114">1%</text>
<text x="12.4" y="120.4">GND</text>
<text x="39.8" y="122.9">5.1</text>
<text x="41.8" y="120.4">R3</text>
<text x="44" y="122.9">kΩ</text>
<text x="83.2" y="124.2">330</text>
<text x="85" y="121.6">R6</text>
<text x="88" y="124.2">Ω</text>
<text x="27.1" y="129.2">5.1</text>
<text x="29.1" y="126.7">R2</text>
<text x="31.3" y="129.2">kΩ</text>
<text x="50.8" y="126.7">GND</text>
<text x="75.8" y="130.5">D3</text>
<text x="38.1" y="133.1">GND</text>
<text x="75.3" y="133.1">LED</text>
<text x="86.4" y="136.9">+3V3</text>
<text x="75.9" y="143.2">GND</text>
<text x="95.3" y="143.2">+3V3</text>
<text x="81.8" y="154.6">Conn_01x04</text>
<text x="86.4" y="152.1">J3</text>
</g>
<g font-size="1.3" fill="#a90000">
<text x="39.4" y="22.8">A4</text>
<text x="125.7" y="23.6" transform="rotate(-90 125.7 23.6)">1</text>
<text x="135.9" y="23.6" transform="rotate(-90 135.9 23.6)">9</text>
<text x="191.7" y="21.6">1</text>
<text x="241.2" y="22.8">1</text>
<text x="39.4" y="27.9">A5</text>
<text x="113.6" y="29.2">7</text>
<text x="128.2" y="24.2" transform="rotate(-90 128.2 24.2)">24</text>
<text x="130.8" y="24.2" transform="rotate(-90 130.8 24.2)">36</text>
<text x="133.3" y="24.2" transform="rotate(-90 133.3 24.2)">48</text>
<text x="146" y="29.2">10PA0</text>
<text x="146" y="29.2">10</text>
<text x="191.7" y="24.1">2</text>
<text x="191.7" y="26.6">3</text>
<text x="191.7" y="29.2">4</text>
<text x="241.2" y="25.4">2</text>
<text x="241.2" y="27.9">3</text>
<text x="39.3" y="30.5">B5</text>
<text x="39.4" y="35.5">A7</text>
<text x="113" y="34.3">44</text>
<text x="146" y="31.7">11PA1</text>
<text x="146" y="34.3">12PA2</text>
<text x="146" y="31.7">11</text>
<text x="146" y="34.3">12</text>
<text x="191.7" y="31.7">5</text>
<text x="191.7" y="34.3">6</text>
<text x="241.2" y="30.5">4</text>
<text x="241.2" y="33">5</text>
<text x="241.2" y="35.5">6</text>
<text x="39.3" y="38.1">B7</text>
<text x="39.4" y="40.6">A6</text>
<text x="113.6" y="39.3">5</text>
<text x="113.6" y="41.9">6</text>
<text x="146" y="36.8">13PA3</text>
<text x="146" y="39.3">14PA4</text>
<text x="146" y="41.9">15PA5</text>
<text x="146" y="36.8">13</text>
<text x="146" y="39.3">14</text>
<text x="146" y="41.9">15</text>
<text x="191.7" y="36.8">7</text>
<text x="191.7" y="39.3">8</text>
<text x="191.7" y="41.9">9</text>
<text x="241.2" y="38.1">7</text>
<text x="241.2" y="40.6">8</text>
<text x="39.3" y="43.2">B6</text>
<text x="113.6" y="47">2</text>
<text x="146" y="44.4">16PA6</text>
<text x="146" y="47">17PA7</text>
<text x="146" y="44.4">16</text>
<text x="146" y="47">17</text>
<text x="191.1" y="44.4">10</text>
<text x="191.1" y="47">11</text>
<text x="240.6" y="45.7">10</text>
<text x="241.2" y="43.2">9</text>
<text x="39.3" y="53.3">B8</text>
<text x="39.4" y="50.8">A8</text>
<text x="113.6" y="49.5">3</text>
<text x="113.6" y="52">4</text>
<text x="146" y="49.5">29PA8</text>
<text x="146" y="52">30UART_TX</text>
<text x="146" y="49.5">29</text>
<text x="146" y="52">30</text>
<text x="191.1" y="49.5">12</text>
<text x="191.1" y="52">13</text>
<text x="240.6" y="53.3">13</text>
<text x="240.6" y="48.2">11</text>
<text x="240.6" y="50.8">12</text>
<text x="20.3" y="59.8" transform="rotate(-90 20.3 59.8)">SH</text>
<text x="27.9" y="59.7" transform="rotate(-90 27.9 59.7)">A1</text>
<text x="113" y="57.1">18</text>
<text x="113" y="59.7">19</text>
<text x="146" y="54.6">31UART_RX</text>
<text x="146" y="57.1">32PA11</text>
<text x="146" y="59.7">33PA12</text>
<text x="146" y="54.6">31</text>
<text x="146" y="57.1">32</text>
<text x="146" y="59.7">33</text>
<text x="191.1" y="54.6">14</text>
<text x="191.1" y="57.1">15</text>
<text x="191.1" y="59.7">16</text>
<text x="240.6" y="58.4">15</text>
<text x="240.6" y="55.9">14</text>
<text x="113" y="62.2">20</text>
<text x="113" y="64.7">39</text>
<text x="146" y="62.2">34</text>
<text x="146" y="64.7">37SWCLK</text>
<text x="146" y="64.7">37</text>
<text x="191.1" y="62.2">17</text>
<text x="191.1" y="64.7">18</text>
<text x="240.6" y="60.9">16</text>
<text x="240.6" y="63.5">17</text>
<text x="113" y="67.3">40</text>
<text x="113" y="69.8">41</text>
<text x="146" y="67.3">38</text>
<text x="191.1" y="67.3">19</text>
<text x="191.1" y="69.8">20</text>
<text x="240.6" y="66">18</text>
<text x="240.6" y="68.6">19</text>
<text x="240.6" y="71.1">20</text>
<text x="113" y="72.4">42</text>
<text x="113" y="74.9">43</text>
<text x="113" y="77.4">45</text>
<text x="113" y="82.5">21</text>
<text x="113" y="80">46</text>
<text x="113" y="85.1">22</text>
<text x="113" y="87.6">25</text>
<text x="38.7" y="92.7">1</text>
<text x="38.7" y="95.2">3</text>
<text x="51.4" y="92.7">5</text>
<text x="75.5" y="95.2">10</text>
<text x="85" y="95.2">9</text>
<text x="113" y="90.1">26</text>
<text x="113" y="92.7">27</text>
<text x="113" y="95.2">28</text>
<text x="76.1" y="100.3">6</text>
<text x="76.1" y="97.8">8</text>
<text x="85" y="100.3">5</text>
<text x="85" y="97.8">7</text>
<text x="45.7" y="102.3" transform="rotate(-90 45.7 102.3)">2</text>
<text x="76.1" y="105.4">2</text>
<text x="76.1" y="102.8">4</text>
<text x="85" y="105.4">1</text>
<text x="85" y="102.8">3</text>
<text x="130.8" y="102.9" transform="rotate(-90 130.8 102.9)">23</text>
<text x="133.3" y="102.3" transform="rotate(-90 133.3 102.3)">8</text>
<text x="83.8" y="144.9" transform="rotate(-90 83.8 144.9)">4</text>
<text x="86.3" y="144.9" transform="rotate(-90 86.3 144.9)">3</text>
<text x="88.9" y="144.9" transform="rotate(-90 88.9 144.9)">2</text>
<text x="91.4" y="144.9" transform="rotate(-90 91.4 144.9)">1</text>
</g>
<g font-size="1.3" fill="#0f0f0f">
<text x="43.2" y="22.7">VBUS_5V</text>
<text x="43.2" y="27.8">CC1</text>
<text x="108" y="29.1">NRST 7</text>
<text x="176.6" y="26.5">NRST</text>
<text x="184.2" y="29.1">BOOT0</text>
<text x="222.2" y="27.8">PC13</text>
<text x="43.2" y="30.4">CC2</text>
<text x="106.7" y="34.2">BOOT044</text>
<text x="186.7" y="31.6">PA0</text>
<text x="186.7" y="34.2">PA1</text>
<text x="234.9" y="32.9">PC15</text>
<text x="234.9" y="30.4">PC14</text>
<text x="236.3" y="35.4">PA8</text>
<text x="104.5" y="41.8">HSE_OUT 6</text>
<text x="106.2" y="39.2">HSE_IN 5</text>
<text x="186.7" y="36.7">PA2</text>
<text x="186.7" y="39.2">PA3</text>
<text x="186.7" y="41.8">PA4</text>
<text x="231.7" y="40.5">UART_RX</text>
<text x="232" y="38">UART_TX</text>
<text x="91.3" y="47" transform="rotate(-90 91.3 47)">HSE_IN</text>
<text x="99.1" y="46.9">HSE_OUT PC13</text>
<text x="186.7" y="46.9">PA6</text>
<text x="186.7" y="44.3">PA5</text>
<text x="235" y="43.1">PA11</text>
<text x="235" y="45.6">PA12</text>
<text x="100.2" y="50.7">SWCLK</text>
<text x="107.9" y="49.4">PC14</text>
<text x="186.5" y="51.9">PB0</text>
<text x="186.7" y="49.4">PA7</text>
<text x="233.6" y="50.7">SWCLK 12</text>
<text x="234" y="48.1">SWDIO 11</text>
<text x="235" y="53.2">PA15</text>
<text x="61" y="57">BOOT0</text>
<text x="101.5" y="54.5">PC15</text>
<text x="109.1" y="57">PB018</text>
<text x="109.1" y="59.6">PB119</text>
<text x="185.3" y="57">PB10</text>
<text x="185.3" y="59.6">PB11</text>
<text x="186.5" y="54.5">PB1</text>
<text x="235.8" y="55.8">SWO 14</text>
<text x="236.1" y="58.3">PB4</text>
<text x="30.3" y="64.6">VIN_5V</text>
<text x="44.4" y="64.6">VBUS_5V</text>
<text x="92.6" y="65.2" transform="rotate(-90 92.6 65.2)">HSE_IN</text>
<text x="106.3" y="64.6">SWO</text>
<text x="151.1" y="62.1">SWDIO</text>
<text x="185.3" y="62.1">PB12</text>
<text x="185.3" y="64.6">PB13</text>
<text x="236.1" y="65.9">PB7</text>
<text x="236.1" y="63.4">PB6</text>
<text x="236.1" y="60.8">PB5</text>
<text x="74.9" y="67.2">NRST</text>
<text x="84.2" y="69.7">HSE_OUT</text>
<text x="109.1" y="67.2">PB440</text>
<text x="109.1" y="69.7">PB541</text>
<text x="148.6" y="68.5">PA15</text>
<text x="185.3" y="69.7">PB15</text>
<text x="185.3" y="67.2">PB14</text>
<text x="236.1" y="71">PB9</text>
<text x="236.1" y="68.5">PB8</text>
<text x="109.1" y="72.3">PB642</text>
<text x="109.1" y="74.8">PB743</text>
<text x="109.1" y="77.3">PB845</text>
<text x="16.4" y="80.2" transform="rotate(-90 16.4 80.2)">VIN_5V</text>
<text x="35.4" y="81.4" transform="rotate(-90 35.4 81.4)">VIN_5V</text>
<text x="79.9" y="83.8" transform="rotate(-90 79.9 83.8)">BOOT0</text>
<text x="107.9" y="82.4">PB1021</text>
<text x="109.1" y="79.9">PB946</text>
<text x="13.8" y="85">VIN_5V</text>
<text x="62.1" y="85" transform="rotate(-90 62.1 85)">NRST</text>
<text x="107.9" y="87.5">PB1225</text>
<text x="107.9" y="85">PB1122</text>
<text x="31.6" y="92.6">VIN_5V 1</text>
<text x="31.6" y="95.1">VIN_5V 3</text>
<text x="87.6" y="95.1">NRST</text>
<text x="107.9" y="90">PB1326</text>
<text x="107.9" y="92.6">PB1427</text>
<text x="107.9" y="95.1">PB1528</text>
<text x="70.7" y="100.2">SWO</text>
<text x="68.5" y="102.7">SWCLK</text>
<text x="74.8" y="111.5" transform="rotate(-90 74.8 111.5)">SWDIO</text>
<text x="47" y="116.7">LED_PWR</text>
<text x="29.2" y="121.8">LED_PWR</text>
<text x="35.4" y="125.6">CC2</text>
<text x="22.7" y="132">CC1</text>
<text x="73" y="126.9">LED_PC13</text>
<text x="90.2" y="126.9">PC13</text>
<text x="65.4" y="135.8">LED_PC13</text>
<text x="79.3" y="139.6">UART_RX</text>
<text x="88.9" y="142.1">UART_TX</text>
</g>
</svg>
